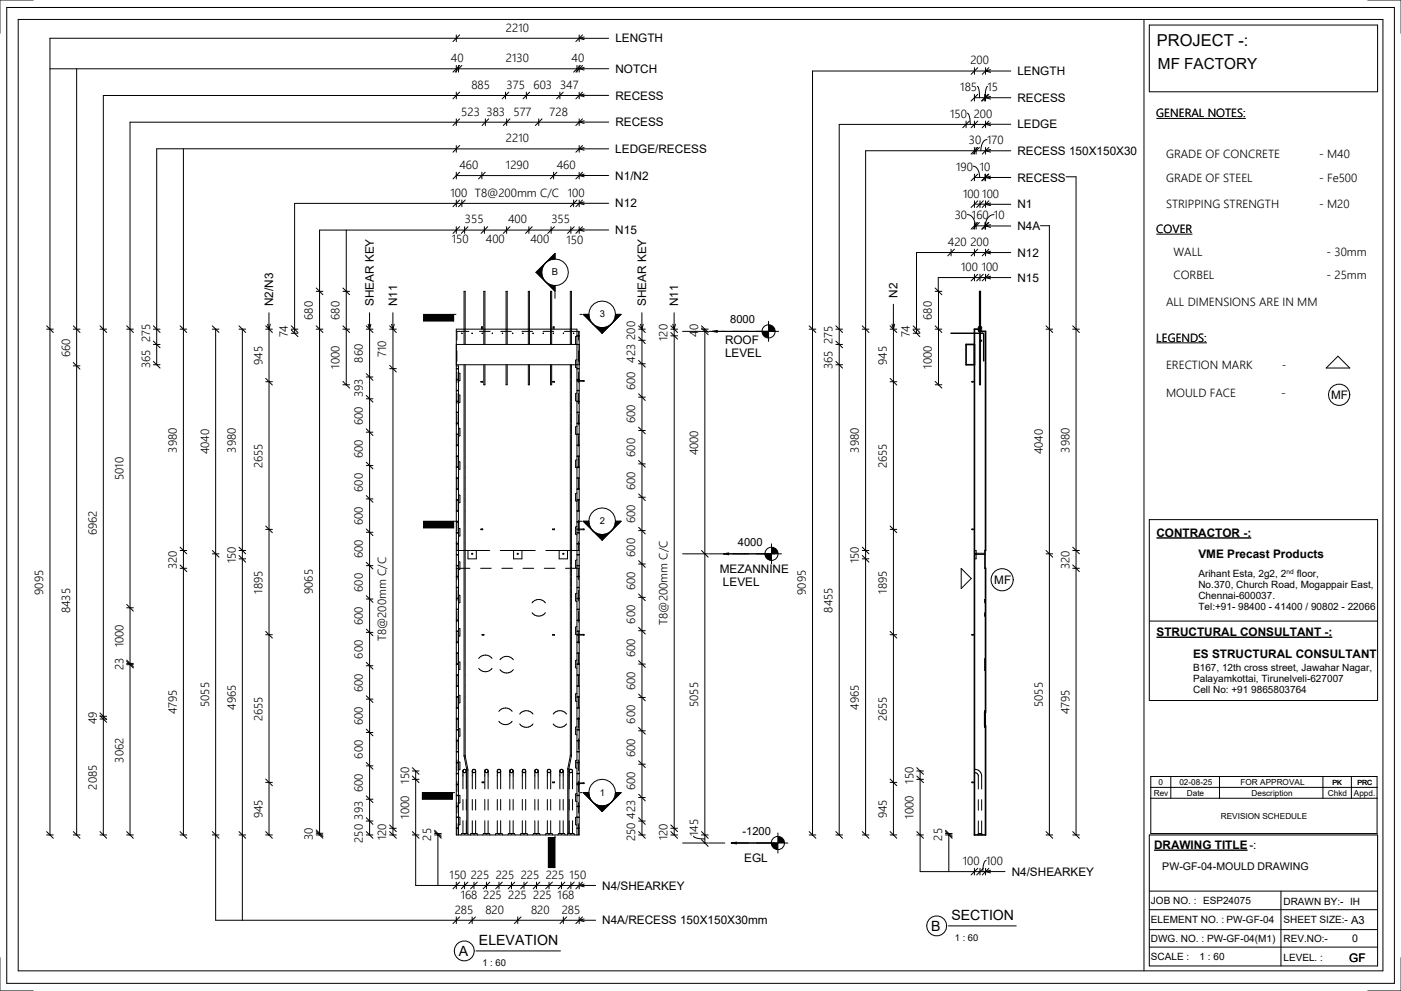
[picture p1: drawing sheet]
<svg xmlns="http://www.w3.org/2000/svg" width="420mm" height="297mm" viewBox="0 0 420 297" stroke-linecap="round" stroke-linejoin="round" font-family="sans-serif">
<g fill="#000">
<path d="M163.6 78.8l2.8-2.8v1.6l-2 .6zM127 94.3h9v2h-9zM163.6 78.8l-.7 .8-.5 2h-1.7zM160.7 81.6h1.7l.5 2 .7 .9zM163.6 84.5l.8 .6 2 .5v1.7zM174.9 94.3h1.6l.2 1 1 1.8zM180.5 98.3l2-.6 .9-.6-2.9 2.8zM177.7 97.1l.8 .6 2 .6v1.6zM184.5 94.3h1.7l-2.8 2.8 1-1.8zM213.5 99.3l1.5-.2v.5zM228.4 99.3h2v2a2 2 0 0 1-2-2zM230.4 97.3a2 2 0 0 1 2 2h-2z"/>
<path d="M126.6 237.6h9v2h-9zM174.9 237.6h1.6l.2 1.1 1 1.8zM184.5 237.6h1.7l-2.8 2.9 1-1.8zM164.4 251.1h2v9h-2zM180.5 241.6l2-.5 .9-.6-2.9 2.8zM177.7 240.5l.8 .6 2 .5v1.7z"/>
</g>
<g fill="none" stroke="#000" stroke-width=".3">
<path d="M136.8 10.5v2M136.8 19.6v2M137.5 19.6v2M137.8 10.5l-2 2M137.8 19.6l-2 2M138.5 19.6l-2 2M173 19.6v2M173.7 10.5v2M173.7 19.6v2M174 19.6l-2 2M174.7 10.5l-2 2M174.7 19.6l-2 2"/>
<path d="M175.2 11.1l-1.5 .4 1.5 .4M182.5 11.5h-167.5v238.8M23 20.6v78.1M136.8 28.6h-105.8v70.1M136.8 36.6h-97.8v62.1M175.2 20.2l-1.5 .4 1.5 .4M182.5 20.6h-167.5M289.7 37.3h-38.1v61.4M292.2 21.3h-48.6v77.4M55 44.6v205.7M136.8 51.6v2M136.8 60v2"/>
<path d="M136.8 44.6h-89.8v54.1M137.8 51.6l-2 2M137.8 60l-2 2M138.5 60v2M139.5 60l-2 2M144.5 51.6v2M145.5 51.6l-2 2M166 51.6v2M167 51.6l-2 2M172 60v2M173 60l-2 2M173.7 51.6v2"/>
<path d="M173.7 60v2M174.7 51.6l-2 2M174.7 60l-2 2M175.1 52.2l-1.5 .4 1.5 .4M182.5 52.6h-45.7M292.2 45.2h-32.7v53.5M319.6 53h3v45.7M103.8 69v18.3M136.8 68v2M137.8 68l-2 2M139.3 68v2M140.3 68l-2 2"/>
<path d="M145.2 68v2M146.2 68l-2 2M151.9 68v2M152.9 68l-2 2M158.6 68v2M159.6 68l-2 2M165.2 68v2M166.2 68l-2 2M166.4 77.6a4 4 0 0 1 4 4 4 4 0 0 1-4 4M166.4 77.6a4 4 0 0 0-4 4 4 4 0 0 0 4 4M166.4 77.6a4 4 0 0 0-4 4M166.4 77.6v-1.6l-5.7 5.6"/>
<path d="M171.2 68v2M172.2 68l-2 2M173.7 68v2M174.7 68l-2 2M175.1 60.5l-1.5 .4 1.5 .5M175.1 68.5l-1.5 .5 1.5 .4M182.5 60.9l-94.2 .1v38.9M182.5 69h-86.7v18.3M285.2 75.7h-10.4v23M312 67.7h2.6v31M14 98.7h2M14 97.7l2 2"/>
<path d="M54 98.7h2M54 97.7l2 2M79.7 98.7h2M79.7 97.7l2 2M80.2 97.2l.4 1.5 .4-1.5M80.6 93.8l.1 156.5M87.3 98.7h2M87.3 98.9l2 2M87.3 99.9h2M87.3 97.7l2 2M109.8 98.7h2M109.8 97.7l2 2"/>
<path d="M110.4 97.2l.4 1.5 .4-1.5M110.8 93.8v156.5M116.8 98.7h2M116.8 97.7l2 2M117.4 97.2l.4 1.5 .4-1.5M117.8 93.8v156.5M136 94.3v2h-9v-2h9.7M136.8 99.3h3.8M137 99.3v2.7M138.6 99.9h.1M141.6 99.9h.1M143.8 99.3h3.2"/>
<path d="M144.4 98.7v-.7h.2v.7M144.4 98.1h.2M144.6 99.9h.1M147.7 99.9h.1M150.1 99.3h3.2M150.7 99.9h.1M153.8 99.9h.1M156.5 99.3h3.2M156.8 99.9h.1M159.9 99.9h.1M160.7 81.6l5.7 5.7v-1.7M160.7 81.6h1.7"/>
<path d="M162.4 81.6a4 4 0 0 0 4 4M162.9 99.9h.1M162.9 99.3h3.1M166 99.9h.1M165.9 98.1h.2M165.9 98.7v-.7h.2v.7M166.4 87.6v1.9M169 99.9h.1M169.2 99.3h4.5v151h-36.9v-151.6h36.2v151.6M172.1 99.9h.1M173.5 99.3v2.7M173.9 94.3h.6"/>
<path d="M176.5 94.3a4 4 0 0 1 4-4 4 4 0 0 1 4 4M176.5 94.3a4 4 0 0 0 4 4 4 4 0 0 0 4-4M176.5 94.3a4 4 0 0 0 4 4M176.5 94.3h-1.6l5.6 5.6M180.5 98.3v1.6M184.5 94.3a4 4 0 0 1-4 4M184.5 94.3h1.7l-5.7 5.6M191.5 98.7h2M191.5 97.7l2 2M192.1 97.2l.4 1.5 .4-1.5M192.5 93.8v156.5M201.2 98.7h2"/>
<path d="M201.2 99.7l2 2M201.2 97.7l2 2M201.7 97.2l.4 1.5 .4-1.5M202.1 93.8l.1 156.5M204.7 99.3h5.5M212.6 99.3h20.8M213.5 99.3l1.5-.2v.5zM230.4 96.3v6M285.2 99.8l9.7 .2 .1 8.2-.2-8.1zM292.2 83.2h-10.9v4.1M293.7 98.4v.4M293.7 100v15.4h.3v-15.4"/>
<path d="M293.7 98l-.4 .1v.6M293.7 99.8v-12.5h.3v12.5M294 98.4v.4M294 98l.3 .1v1.2M79.7 113.4l2 2M79.7 114.4h2M109.8 118.6l2 2M109.8 119.6h2M109.8 112l2 2M109.8 113h2M116.8 110.5h2M116.8 109.5l2 2"/>
<path d="M136.8 109.7h.7v140.6M136.8 109.4h36.9M136.8 103.3h36.9M137 105.2v3.1M137 111.5v3.2M137 117.9v3.2M137.5 110.5h-.7l.7 .1M137.5 113.7l-.7 .1 .7 .1M137.5 117l-.7 .1 .7 .1M137.5 111.8l.4 .1v2.2l-.4 .2M137.5 118.3l.4 .2v2.1l-.4 .2M139.1 103.3v-16h.4v16"/>
<path d="M139.1 109.4v1.1M139.1 110.6v3.1M139.1 113.9v3.1M139.1 117.2v3.1M139.5 109.4v1.1M139.5 110.6v3.1M139.5 113.9v3.1M139.5 117.2v3.1M144.2 114.4h.5v.1h-.5zM144.3 114.4v.1M144.7 114.4v.1M145.1 109.4v6h.3v-6"/>
<path d="M145.1 103.3v-16h.3v16M151.7 109.4v6h.4v-6M151.7 103.3v-16h.4v16M158.4 109.4v6h.3v-6M158.4 103.3v-16h.3v16M165.1 109.4v6h.3v-6M165.4 102.2v-14.9h-.3v16M165.4 102.3v1M165.7 114.4h.5v.1h-.5zM165.8 114.4v.1M166.2 114.4v.1M171 100.6v-13.3h.3v13.3"/>
<path d="M171 100.7v2.6M171 109.4v1.1M171 110.6v3.1M171 113.9v3.1M171 117.2v3.1M171.3 100.7v2.6M171.3 109.4v1.1M171.3 110.6v3.1M171.3 113.9v3.1M171.3 117.2v3.1M173 100.6l.7 .1-1.1 .2v2.2l.4 .2M173 110.5h.7l-.7 .1"/>
<path d="M173 113.7l.7 .1-.7 .1M173 117l.7 .1-.7 .1M173 117.8l-.4 .2v2.1l1.1 .3h-.7M173 107.8l-.4 .2v2.1l.4 .2M173 114.1h2.1v.2h-2.1M173.5 105.2v3.1M173.5 111.5v3.2M173.5 117.9v3.2M175 114.1v.2M191.5 102h2M191.5 118.1l2 2M191.5 119.1h2"/>
<path d="M191.5 108.1l2 2M191.5 109.1h2M191.5 101l2 2M201.2 100.7h2M291.5 114.4v.1M292.2 114.4h-.8v.1h.8M294 102h.3v.3h-.3M401.2 106.8l3.5 3.5h-7.1zM109.8 138.6l2 2M109.8 139.6h2M109.8 128.6l2 2M109.8 129.6h2"/>
<path d="M137 124.2v3.2M137 130.6v3.2M137 137v3.1M137.5 120.3l-.7 .1h.7M137.5 123.6h-.7l.7 .1M137.5 126.9h-.7l.7 .1M137.5 130.1l-.7 .1 .7 .1M137.5 133.4l-.7 .1 .7 .1M137.5 136.7l-.7 .1h.7M137.5 140h-.7l.7 .1M137.5 128.3l.4 .2v2.1l-.4 .2M137.5 138.3l.4 .2v2.2l-.4 .1"/>
<path d="M139.1 120.4v3.2M139.1 123.7v3.2M139.1 127v3.1M139.1 130.3v3.1M139.1 133.6v3.1M139.1 136.8v3.2M139.5 120.4v3.2M139.5 123.7v3.2M139.5 127v3.1M139.5 130.3v3.1M139.5 133.6v3.1M139.5 136.8v3.2"/>
<path d="M171 120.4v3.2M171 123.7v3.2M171 127v3.1M171 130.3v3.1M171 133.6v3.1M171 136.8v3.2M171.3 120.4v3.2M171.3 123.7v3.2M171.3 127v3.1M171.3 130.3v3.1M171.3 133.6v3.1M171.3 136.8v3.2"/>
<path d="M173 123.6h.7l-.7 .1M173 126.9h.7l-.7 .1M173 127.8l-.4 .2v2.1l1.1 .1-.7-.1M173 133.4l.7 .1-.7 .1M173 136.7l.7 .1h-.7M173 140h.7l-.7 .1M173 137.8l-.4 .2v2.2l.4 .1M173.5 124.2v3.2M173.5 130.6v3.2M173.5 137v3.1M191.5 138.1l2 2M191.5 139.1h2"/>
<path d="M191.5 128.1l2 2M191.5 129.1h2M79.7 157.7l2 2M79.7 158.7h2M109.8 158.6l2 2M109.8 159.6h2M109.8 148.6l2 2M109.8 149.6h2M137 143.3v3.2M137 149.7v3.2M137 156v3.2M137.5 143.3h-.7l.7 .1"/>
<path d="M137.5 146.5l-.7 .1 .7 .1M137.5 149.8l-.7 .1 .7 .1M137.5 153.1l-.7 .1h.7M137.5 156.4l-.7 .1h.7M137.5 159.7h-.7l.7 .1M137.5 148.3l.4 .2v2.2l-.4 .1M137.5 158.3l.4 .2v2.2l-.4 .1M139.1 140.1v3.2M139.1 143.4v3.1M139.1 146.7v3.1M139.1 150v3.1M139.1 153.2v3.2"/>
<path d="M139.1 156.5v3.2M139.1 159.8v3.1M139.5 140.1v3.2M139.5 143.4v3.1M139.5 146.7v3.1M139.5 150v3.1M139.5 153.2v3.2M139.5 156.5v3.2M139.5 159.8v3.1M144.2 158.6h.5v.2h-.5zM144.3 158.6v.2M144.7 158.6v.2"/>
<path d="M165.7 158.6h.5v.2h-.5zM165.8 158.6v.2M166.2 158.6v.2M171 140.1v3.2M171 143.4v3.1M171 146.7v3.1M171 150v3.1M171 153.2v3.2M171 156.5v3.2M171 159.8v3.1M171.3 140.1v3.2M171.3 143.4v3.1"/>
<path d="M171.3 146.7v3.1M171.3 150v3.1M171.3 153.2v3.2M171.3 156.5v3.2M171.3 159.8v3.1M173 143.3h.7l-.7 .1M173 146.5l.7 .1-.7 .1M173 149.8l.7 .1-.7 .1M173 153.1l.7 .1h-.7M173 156.4l.7 .1h-.7M173 159.7h.7l-.7 .1M173 147.8l-.4 .2v2.2l.4 .1"/>
<path d="M173 157.8l-.4 .2v2.2l.4 .1M173 158.6h2.1v.2h-2.1M173.5 143.3v3.2M173.5 149.7v3.2M173.5 156v3.2M175 158.6v.2M191.5 158.1l2 2M191.5 159.1h2M191.5 148.1l2 2M191.5 149.1h2M291.5 158.6v.2M292.2 158.6h-.8v.2h.8"/>
<path d="M54 170.4h2M54 165h2M54 169.4l2 2M54 164l2 2M109.8 178.6l2 2M109.8 179.6h2M109.8 168.6l2 2M109.8 169.6h2M136.8 170.4h4.1M136.8 165h10M137 162.4v2.6M137 170.4v3.4"/>
<path d="M137 176.9v3.2M137.5 162.9l-.7 .1 .7 .1M137.5 166.2l-.7 .1 .7 .1M137.5 169.5l-.7 .1h.7M137.5 172.8l-.7 .1h.7M137.5 176.1h-.7l.7 .1M137.5 179.4h-.7l.7 .1M137.5 168.3l.4 .2v2.2l-.4 .1M137.5 178.3l.4 .2v2.2l-.4 .1M139.1 163.1v3.1M139.1 166.4v3.1M139.1 169.6v3.2"/>
<path d="M139.1 172.9v3.2M139.1 176.2v3.2M139.1 179.5v3.1M139.5 163.1v3.1M139.5 166.4v3.1M139.5 169.6v3.2M139.5 172.9v3.2M139.5 176.2v3.2M139.5 179.5v3.1M140.3 165v2.5h2.5v-2.5M144.1 170.4h3.2M150 165h10.5"/>
<path d="M150.5 170.4h3.1M154 165v2.5h2.5v-2.5M156.8 170.4h3.2M163.2 170.4h3.2M163.7 165h10M167.7 165v2.5h2.5v-2.5M169.6 170.4h4.1M171 163.1v3.1M171 166.4v3.1M171 169.6v3.2M171 172.9v3.2M171 176.2v3.2"/>
<path d="M171 179.5v3.1M171.3 163.1v3.1M171.3 166.4v3.1M171.3 169.6v3.2M171.3 172.9v3.2M171.3 176.2v3.2M171.3 179.5v3.1M173 162.9l.7 .1-.7 .1M173 166.2l.7 .1-.7 .1M173 169.5l.7 .1h-.7M173 172.8l.7 .1h-.7M173 176.1h.7l-.7 .1"/>
<path d="M173 179.4h.7l-.7 .1M173 167.8l-.4 .2v2.2l.4 .1M173 177.8l-.4 .2v2.2l.4 .1M173.5 162.4v2.6M173.5 170.4v3.4M173.5 176.9v3.2M191.5 178.1l2 2M191.5 179.1h2M191.5 168.1l2 2M191.5 169.1h2M204.7 166h5.5M212.6 166h4.7"/>
<path d="M219.7 166h4.8M226.8 166h5.5M288.2 170.4l3 3-3 3zM292.2 165h.5v2.5h-.5M292.7 166.2h2.6M292.7 165.9h2.6M295.5 179.7h-.2v1M79.7 189.3l2 2M79.7 190.3h2M109.8 198.6l2 2M109.8 199.6h2M109.8 188.6l2 2"/>
<path d="M109.8 189.6h2M137 183.3v3.2M137 189.7v3.1M137 196v3.2M137.5 182.6l-.7 .1 .7 .1M137.5 185.9l-.7 .1h.7M137.5 189.2l-.7 .1h.7M137.5 192.5h-.7l.7 .1M137.5 195.8h-.7l.7 .1M137.5 199l-.7 .1 .7 .1M137.5 188.3l.4 .2v2.2l-.4 .1M137.5 198.3l.4 .2v2.2l-.4 .1"/>
<path d="M139.1 182.8v3.1M139.1 186v3.2M139.1 189.3v3.2M139.1 192.6v3.2M139.1 195.9v3.1M139.1 199.2v3.1M139.5 182.8v3.1M139.5 186v3.2M139.5 189.3v3.2M139.5 192.6v3.2M139.5 195.9v3.1M139.5 199.2v3.1"/>
<path d="M143.5 197.4a2.45 2.45 0 0 1 4 0M144.6 190.2h.4v.2h-.4zM149.9 197.8a2.45 2.45 0 0 1 4 0M159.5 180.7a2.45 2.45 0 0 1 4 0M159.5 183.7a2.45 2.45 0 0 0 4 0M165.7 190.2h.5v.2h-.5zM165.8 190.2v.2M166.2 190.2v.2M171 182.8v3.1M171 186v3.2M171 189.3v3.2M171 192.6v3.2"/>
<path d="M171 195.9v3.1M171 199.2v3.1M171.3 182.8v3.1M171.3 186v3.2M171.3 189.3v3.2M171.3 192.6v3.2M171.3 195.9v3.1M171.3 199.2v3.1M173 182.6l.7 .1-.7 .1M173 185.9l.7 .1h-.7M173 189.2l.7 .1h-.7M173 192.5h.7l-.7 .1"/>
<path d="M173 195.8h.7l-.7 .1M173 199l.7 .1-.7 .1M173 187.8l-.4 .2v2.2l.4 .1M173 197.8l-.4 .2v2.2l.4 .1M173 190.2h2.1v.2h-2.1M173.5 183.3v3.2M173.5 189.7v3.1M173.5 196v3.2M175 190.2v.2M191.5 198.1l2 2M191.5 199.1h2M191.5 188.1l2 2"/>
<path d="M191.5 189.1h2M291.5 190.2v.2M292.2 190.2h-.8v.2h.8M295.3 183.7v1h.2M295.3 197.5v3.6M109.8 218.6l2 2M109.8 219.6h2M109.8 208.6l2 2M109.8 209.6h2M137 202.4v3.2M137 208.8v3.1M137 215.1v3.2"/>
<path d="M137.5 202.3l-.7 .1h.7M137.5 205.6l-.7 .1h.7M137.5 208.9h-.7l.7 .1M137.5 212.2h-.7l.7 .1M137.5 215.4l-.7 .1 .7 .1M137.5 218.7l-.7 .1 .7 .1M137.5 208.3l.4 .2v2.2l-.4 .1M137.5 218.3l.4 .2v2.2l-.4 .1M139.1 202.4v3.2M139.1 205.7v3.2M139.1 209v3.2M139.1 212.3v3.1"/>
<path d="M139.1 215.6v3.1M139.1 218.9v3.1M139.5 202.4v3.2M139.5 205.7v3.2M139.5 209v3.2M139.5 212.3v3.1M139.5 215.6v3.1M139.5 218.9v3.1M143.5 200.4a2.45 2.45 0 0 0 4 0M149.6 216.2a2.45 2.45 0 0 0 4 0M149.6 213.3a2.45 2.45 0 0 1 4 0M149.9 200.7a2.45 2.45 0 0 0 4 0"/>
<path d="M155.8 214.1a2.45 2.45 0 0 1 4 0M155.8 217a2.45 2.45 0 0 0 4 0M165.9 214.1a2.45 2.45 0 0 1 4 0M165.9 217a2.45 2.45 0 0 0 4 0M171 202.4v3.2M171 205.7v3.2M171 209v3.2M171 212.3v3.1M171 215.6v3.1M171 218.9v3.1M171.3 202.4v3.2M171.3 205.7v3.2"/>
<path d="M171.3 209v3.2M171.3 212.3v3.1M171.3 215.6v3.1M171.3 218.9v3.1M173 202.3l.7 .1h-.7M173 205.6l.7 .1h-.7M173 208.9h.7l-.7 .1M173 212.2h.7l-.7 .1M173 215.4l.7 .1-.7 .1M173 218.7l.7 .1-.7 .1M173 207.8l-.4 .2v2.2l.4 .1M173 217.8l-.4 .2v2.2l.4 .1"/>
<path d="M173.5 202.4v3.2M173.5 208.8v3.1M173.5 215.1v3.2M191.5 218.1l2 2M191.5 219.1h2M191.5 208.1l2 2M191.5 209.1h2M295.3 217.2v.9h.2M295.5 213.5v4.1M295.5 213.1h-.2v.8M79.7 233.6l2 2M79.7 234.6h2"/>
<path d="M109.8 238.6l2 2M109.8 239.6h2M109.8 228.6l2 2M109.8 229.6h2M123.6 230.1l2 2M123.6 231.1h2M123.6 232.6l2 2M123.6 233.6h2M124.6 231.1v34.4h54M135.6 237.6v2h-9v-2h9.7M137 221.5v3.2M137 227.8v3.2"/>
<path d="M137 234.2v3.2M137.5 222l-.7 .1h.7M137.5 225.3h-.7l.7 .1M137.5 228.6h-.7l.7 .1M137.5 231.8l-.7 .1 .7 .1M137.5 235.1l-.7 .1 .7 .1M137.5 238.5h-.7h1.1v2.2l-.4 .2M137.5 228.3l.4 .2v2.2l-.4 .1M138.8 231.1l.5 .5M138.8 231.1v5.4M138.8 239.7v3.2M138.9 230.9a.5 .5 0 0 0 .4 .7"/>
<path d="M138.9 230.9h.1M139.1 225.4l.4 3.2M139.1 222.1v3.2M139.3 230.6l-.4 .3M139.3 230.6l-.5 .5M139.3 230.6l.5 .5M139.3 230.6a.5 .5 0 0 1 .5 .5 .5 .5 0 0 1-.5 .5M139.5 225.4l.4 3.2M139.5 222.1v3.2M139.5 228.7l.5 3.1M139.8 231.1l-.5 .5M139.8 231.1v5.4"/>
<path d="M139.8 239.7v3.2M139.9 228.7l.4 3.1M140 232v3.1M140 235.3v3.1M140 238.5v3.2M140.3 232v3.1M140.3 235.3v3.1M140.3 238.5v3.2M141.6 231.1l.5 .5M141.6 231.1v5.4M141.6 239.7v3.2M141.7 230.9l.2 .7"/>
<path d="M141.7 230.9h.1M141.9 230.7l-.2 .2M141.9 231.6h.2M142.1 230.6l-.2 .1M142.1 230.6l-.5 .5M142.1 230.6l.5 .5M142.1 230.6a.5 .5 0 0 1 .5 .5 .5 .5 0 0 1-.5 .5M142.6 231.1l-.5 .5M142.6 231.1v5.4M142.6 239.7v3.2M144.6 234.5h.4v.1h-.4zM145.4 231.1l.5 .5"/>
<path d="M145.4 231.1v5.4M145.4 239.7v3.2M145.4 230.9a.5 .5 0 0 0 .5 .7M145.4 230.9h.1M145.6 230.7l-.2 .2M145.9 230.6l-.3 .1M145.9 230.6l-.5 .5M145.9 230.6l.5 .5M145.9 230.6a.5 .5 0 0 1 .5 .5 .5 .5 0 0 1-.5 .5M146.4 231.1l-.5 .5M146.4 231.1v5.4M146.4 239.7v3.2"/>
<path d="M149.1 231.1l.5 .5M149.1 231.1v5.4M149.1 239.7v3.2M149.2 230.9a.5 .5 0 0 0 .4 .7M149.2 230.9h.1M149.6 230.6l-.4 .3M149.6 230.6l-.5 .5M149.6 230.6l.5 .5M149.6 230.6a.5 .5 0 0 1 .5 .5 .5 .5 0 0 1-.5 .5M150.1 231.1l-.5 .5M150.1 231.1v5.4M150.1 239.7v3.2"/>
<path d="M152.9 231.1l.5 .5M152.9 231.1v5.4M152.9 239.7v3.2M152.9 230.9a.5 .5 0 0 0 .5 .7M152.9 230.9h.1M153.4 230.6l-.5 .3M153.4 230.6l-.5 .5M153.4 230.6l.5 .5M153.4 230.6a.5 .5 0 0 1 .5 .5 .5 .5 0 0 1-.5 .5M153.9 231.1l-.5 .5M153.9 231.1v5.4M153.9 239.7v3.2"/>
<path d="M156.6 231.1l.5 .5M156.6 231.1v5.4M156.6 239.7v3.2M156.7 230.9a.5 .5 0 0 0 .4 .7M156.7 230.9h.1M157.1 230.6l-.4 .3M157.1 230.6l.5 .5M157.1 230.6l-.5 .5M157.1 230.6a.5 .5 0 0 1 .5 .5 .5 .5 0 0 1-.5 .5M157.6 231.1l-.5 .5M157.6 231.1v5.4M157.6 239.7v3.2"/>
<path d="M160.4 231.1l.5 .5M160.4 231.1v5.4M160.4 239.7v3.2M160.4 230.9a.5 .5 0 0 0 .5 .7M160.4 230.9h.1M160.9 230.6l-.5 .3M160.9 230.6l.5 .5M160.9 230.6l-.5 .5M160.9 230.6a.5 .5 0 0 1 .5 .5 .5 .5 0 0 1-.5 .5M161.4 231.1l-.5 .5M161.4 231.1v5.4M161.4 239.7v3.2"/>
<path d="M164.1 231.1l.5 .5M164.1 231.1v5.4M164.1 239.7v3.2M164.2 230.9a.5 .5 0 0 0 .4 .7M164.2 230.9h.1M164.6 230.6l-.4 .3M164.6 230.6l.5 .5M164.6 230.6l-.5 .5M164.6 230.6a.5 .5 0 0 1 .5 .5 .5 .5 0 0 1-.5 .5M165.1 231.1l-.5 .5M165.1 231.1v5.4M165.1 239.7v3.2"/>
<path d="M165.7 234.5h.5v.1h-.5zM165.8 234.5v.1M166.2 234.5v.1M167.9 231.1l.5 .5M167.9 231.1v5.4M167.9 239.7v3.2M167.9 230.9a.5 .5 0 0 0 .5 .7M167.9 230.9h.1M168.4 230.6l-.5 .3M168.4 230.6l.5 .5M168.4 230.6l-.5 .5M168.4 230.6l.2 .1"/>
<path d="M168.6 231.6h-.2M168.6 230.7a.5 .5 0 0 1 0 .9M168.9 231.1l-.5 .5M168.9 231.1v5.4M168.9 239.7v3.2M170.2 232v3.1M170.2 235.3v3.1M170.2 238.5v3.2M170.6 232v3.1M170.6 235.3v3.1M170.6 238.5v3.2M170.6 228.7l-.4 3.1"/>
<path d="M170.7 231.1l.5 .5M170.7 231.1v5.4M170.7 239.7v3.2M170.7 230.9a.5 .5 0 0 0 .5 .7M170.7 230.9h.1M170.9 228.7l-.3 3.1M171 225.4l-.4 3.2M171 222.1v3.2M171.2 230.6l-.5 .3M171.2 230.6l.5 .5M171.2 230.6l-.5 .5M171.2 230.6a.5 .5 0 0 1 .5 .5 .5 .5 0 0 1-.5 .5"/>
<path d="M171.3 225.4l-.4 3.2M171.3 222.1v3.2M171.7 231.1l-.5 .5M171.7 231.1v5.4M171.7 239.7v3.2M173 222l.7 .1h-.7M173 225.3h.7l-.7 .1M173 228.6h.7l-.7 .1M173 231.8l.7 .1-.7 .1M173 235.1l.7 .1-.7 .1M173 238.4l.7 .1h-.7M173 227.8l-.4 .2v2.2l.4 .1"/>
<path d="M173 237.9l-.4 .1v2.2l.4 .2M173 234.7h2.1v.2h-2.1M173.5 221.5v3.2M173.5 227.8v3.2M173.5 234.2v3.2M173.9 237.6h.6M175 234.7v.2M176.5 237.6a4 4 0 0 1 4-4 4 4 0 0 1 4 4M176.5 237.6a4 4 0 0 0 4 4 4 4 0 0 0 4-4M176.5 237.6a4 4 0 0 0 4 4M176.5 237.6h-1.6l5.6 5.7M184.5 237.6a4 4 0 0 1-4 4"/>
<path d="M184.5 237.6h1.7l-5.7 5.7M191.5 238.1l2 2M191.5 239.1h2M191.5 228.1l2 2M191.5 229.1h2M291.5 234.5v.1M292.2 234.5h-.8v.1h.8M292.2 231.6h.1a1 1 0 0 1 1 1v3.9M292.2 230.6h.1a2 2 0 0 1 2 2v3.9M293.3 239.7v3.2M294.3 239.7v3.2M14 250.3h2"/>
<path d="M14 249.3l2 2M54 250.3h2M54 249.3l2 2M64.7 250.3v25.6h72.1M72.7 250.3v25.6M79.7 250.3h2M79.7 249.3l2 2M109.8 250.3h2M109.8 249.3l2 2M109.8 245.1l2 2M109.8 246.1h2M116.8 250.3h2"/>
<path d="M116.8 249.3l2 2M116.8 247.3l2 2M116.8 248.3h2M123.6 250.3h2M123.6 249.3l2 2M130.3 249.9h2M130.3 250.3h2M130.3 248.9l2 2M130.3 249.3l2 2M131.3 249.9v15.6M137 240.6v3.1M137 246.9v3.4"/>
<path d="M137.5 241.7l-.7 .1h.7M137.5 245h-.7l.7 .1M137.5 248.2l-.7 .1 .7 .1M137.5 244.9l.4 .2v2.1l-.4 .2M138.8 246v3.9M139.1 249.9h-.7l-.2 .4M139.1 249.9h.1M139.2 249.9l.1 .1M139.3 250h.1M139.3 250l.9-.1 .2 .4M139.8 246v3.9M140 248.4v1.4h.3v-1.4"/>
<path d="M140 241.8v3.2M140 245.1v3.1M140.3 241.8v3.2M140.3 245.1v3.1M141.6 246v3.9M142.2 250l-1-.1-.2 .4M142.2 250h.1M142.3 249.9l-.1 .1M142.3 249.9h.7l.2 .4M142.3 249.9h.1M142.6 246v3.9M145.4 246v3.9"/>
<path d="M145.8 250l-.9-.1-.1 .4M145.8 250h.1M146 250l.8-.1 .1 .4M146 250h-.1M146.4 246v3.9M149.1 246v3.9M149.5 250l-.8-.1-.2 .4M149.5 250h.1M149.6 250h.1M149.7 250l.8-.1 .2 .4M149.7 250h.1M150.1 246v3.9"/>
<path d="M152.9 246v3.9M153.3 250l-.9-.1-.1 .4M153.3 250h.1M153.5 250l.8-.1 .1 .4M153.5 250h-.1M153.9 246v3.9M156.6 246v3.9M157 250l-.8-.1-.2 .4M157 250h.1M157.1 250h.1M157.2 250l.8-.1 .2 .4M157.2 250h.1"/>
<path d="M157.6 246v3.9M160.4 246v3.9M160.8 250l-.9-.1-.1 .4M160.8 250h.1M161 250l.8-.1 .2 .4M161 250h-.1M161.4 246v3.9M164.1 246v3.9M164.5 250l-.8-.1-.2 .4M164.5 250h.1M164.6 250h.1M164.7 250l.8-.1 .2 .4"/>
<path d="M164.7 250h.1M165.1 246v3.9M166.4 250.5v9.6h-2v-9h2M167.9 246v3.9M168.3 250l-.8-.1-.2 .4M168.3 250h.1M168.5 250l.8-.1 .2 .4M168.5 250h-.1M168.9 246v3.9M170.2 248.4v1.4h.4v-1.4M170.2 241.8v3.2M170.2 245.1v3.1"/>
<path d="M170.6 241.8v3.2M170.6 245.1v3.1M170.7 246v3.9M171 249.9h-.7l-.2 .4M171 249.9h.1M171 249.9l.1 .1M171.1 250h.1M171.3 249.9l-.1 .1M171.4 249.9h.7l.2 .4M171.4 249.9h-.1M171.7 246v3.9M173 241.7l.7 .1h-.7"/>
<path d="M173 245h.7l-.7 .1M173 248.2l.7 .1-.7 .1M173 244.9l-.4 .2v2.1l.4 .2M173.5 240.6v3.1M173.5 246.9v3.4M180.5 241.6v1.7M191.5 250.3h2M191.5 246.1h2M191.5 249.3l2 2M191.5 245.1l2 2M201.2 250.3h2M201.2 248.3h2"/>
<path d="M201.2 249.3l2 2M201.2 247.3l2 2M204.7 252.7h5.5M212.6 252.7h4.7M219.7 252.7h4.8M226.8 252.7h5.5M275.9 250.3v11h16.3M284.5 250.3v11M293.2 250.3l.2-.4h.9l.2 .4M293.3 246.1v3.9M294.3 246.1v3.9M136.8 264.5v2"/>
<path d="M137.8 264.5l-2 2M139.3 264.5v2M140.3 264.5l-2 2M142.1 264.5v2M143.1 264.5l-2 2M145.9 264.5v2M146.9 264.5l-2 2M149.6 264.5v2M150.6 264.5l-2 2M153.4 264.5v2M154.4 264.5l-2 2M157.1 264.5v2"/>
<path d="M158.1 264.5l-2 2M160.9 264.5v2M161.9 264.5l-2 2M164.6 264.5v2M165.6 264.5l-2 2M168.4 264.5v2M169.4 264.5l-2 2M171.2 264.5v2M172.2 264.5l-2 2M173.7 264.5v2M174.7 264.5l-2 2M175.1 265.1l-1.5 .4 1.5 .4"/>
<circle cx="230.4" cy="99.3" r="2"/>
<circle cx="401.5" cy="118.4" r="3.2"/>
<circle cx="141.6" cy="166" r=".17"/>
<circle cx="155.2" cy="166" r=".17"/>
<circle cx="168.9" cy="166" r=".17"/>
<circle cx="300.5" cy="173.8" r="3.3"/>
</g>
<path d="M293.7 99.3l-.4-.6h-1.1v1.1M294 99.3h1.5v65.7h-.2l.2 48.5h-.2v4.1h.2v32.7h-3.3v-150.3M292.2 103.3h-2.5v6.1h2.5" fill="none" stroke="#000" stroke-width=".5"/>
<path d="M218.9 93.8h7.4v3.9h-7.4z" fill="#fff"/>
<g fill="none" stroke="#000" stroke-width=".3">
<path d="M217 166l1.5-.2v.5zM217 166h17.3M231.3 163v6"/>
<circle cx="231.3" cy="166" r="2"/>
</g>
<path d="M217 166l1.5-.2v.5zM229.3 166h2v2a2 2 0 0 1-2-2zM231.3 164a2 2 0 0 1 2 2h-2z" fill="#000"/>
<path d="M221.2 160.7h7.5v3.8h-7.5z" fill="#fff"/>
<g fill="none" stroke="#000" stroke-width=".3">
<path d="M219.2 252.7h17M219.3 252.7l1.5-.2v.5zM233.2 249.7v6"/>
<circle cx="233.2" cy="252.7" r="2"/>
</g>
<path d="M219.3 252.7l1.5-.2v.5zM231.2 252.7h2v2a2 2 0 0 1-2-2zM233.2 250.7a2 2 0 0 1 2 2h-2z" fill="#000"/>
<path d="M222.6 247.3h8.6v3.9h-8.6z" fill="#fff"/>
<g fill="none" stroke="#000" stroke-width=".3">
<path d="M2 2.2h416.1v292.6h-416.1zM5.5 5.8h409.2v285.3h-409.2zM10 0h-10v10M343 5.8v285.3M344.6 7.5h68.5v20h-68.5zM410.1 0h10v10M136.8 27.6v2M136.8 35.6v2M136.8 36.6h36.9M137.8 35.6l-2 2M137.8 27.6l-2 2M145.5 35.6v2"/>
<path d="M146.5 35.6l-2 2M151.6 27.6v2M151.9 35.6v2M152.6 27.6l-2 2M152.9 35.6l-2 2M157.8 27.6v2M158.8 27.6l-2 2M161.5 35.6v2M162.5 35.6l-2 2M167.9 27.6v2M168.9 27.6l-2 2M173.7 28.6l1.5 .4"/>
<path d="M173.7 36.6l1.5 .4M173.7 36.6h8.8M173.7 27.6v2M173.7 35.6v2M173.7 28.6l-1 1M174.7 35.6l-2 2M174.7 27.6l-1 1M175.2 28.2l-1.5 .4M175.2 36.2l-1.5 .4M182.5 28.6h-45.7M289.7 37.3h5.8M289.7 36.3v2"/>
<path d="M290.1 33.9a4 4 0 0 1 .8 3.4M290.7 36.3l-2 2M292.2 21.3h10.9M292.2 20.3v2M292.2 28.3v2M292.2 36.3v2M292.2 29.3h10.9M293.1 25.9l.4 1 .2 2.4M293.2 20.3l-2 2M293.2 36.3l-2 2M293.2 28.3l-2 2M295.3 28.3v2"/>
<path d="M295.5 20.3v2M295.5 28.3v2M295.5 36.3v2M295.5 37.3l1.5 .4M295.5 37.3h7.6M296.1 25.9l-.5 1-.2 2.4M296.3 28.3l-2 2M296.5 20.3l-2 2M296.5 36.3l-2 2M296.5 28.3l-2 2M297 20.9l-1.5 .4 1.5 .4M297 36.9l-1.5 .4"/>
<path d="M297 28.9l-1.5 .4 1.5 .4M136.8 43.6v2M137.8 43.6l-2 2M173.7 43.6v2M174.7 43.6l-2 2M175.1 44.2l-1.5 .4 1.5 .4M182.5 44.6h-45.7M291.8 49.8a2.98 2.98 0 0 1 2 3.4M292.2 44.2v2M292.2 52.2v2M292.2 53.2h10.9M292.2 45.2h10.9"/>
<path d="M292.7 44.2v2M293.2 52.2l-2 2M293.2 44.2l-2 2M293.7 44.2l-2 2M295.3 52.2v2M295.5 44.2v2M295.5 52.2v2M295.9 41.8a2.99 2.99 0 0 0-1.8 3.4M296.3 52.2l-2 2M296.5 52.2l-2 2M296.5 44.2l-2 2M297 44.8l-1.5 .4 1.5 .4"/>
<path d="M297 52.8l-1.5 .4 1.5 .4M285.2 75.7h17.9M285.2 74.7v2M286.2 74.7l-2 2M290.1 64.3a3 3 0 0 1 2.3 3.4M292.2 60.2v2M292.2 66.7v2M292.2 74.7v2M292.2 61.2h3.3M292.2 67.7h3.3M292.7 66.7v2M293.2 60.2l-2 2"/>
<path d="M293.2 74.7l-2 2M293.2 66.7l-2 2M293.7 66.7l-2 2M293.8 60.2v2M294.8 60.2l-2 2M295.3 66.7v2M295.5 60.2v2M295.5 66.7v2M295.5 74.7v2M295.5 61.3l1.5 .4M295.5 61.3h7.6M295.5 67.8l1.5 .4"/>
<path d="M295.5 67.8h7.6M296.3 66.7l-2 2M296.5 60.2l-2 2M296.5 74.7l-2 2M296.5 66.7l-2 2M297 60.8l-1.5 .5M297 75.3l-1.5 .4 1.5 .4M297 67.4l-1.5 .4M298 64.3a3.1 3.1 0 0 0-2.6 3.4M22 98.7h2M22 97.7l2 2M23 98.7v151.6"/>
<path d="M30 98.7h2M30 97.7l2 2M31 98.7v151.6M38 98.7h2M38 97.7l2 2M39 98.7v151.6M46 98.7h2M46 97.7l2 2M47 98.7v10.7M63.7 98.7h2M63.7 97.7l2 2M64.7 98.7v151.6"/>
<path d="M71.7 98.7h2M71.7 97.7l2 2M72.7 98.7v151.6M94.8 98.7h2M94.8 97.7l2 2M94.8 86.3l2 2M94.8 87.3h2M95.8 87.3v163M102.8 98.7h2M102.8 87.3h2M102.8 97.7l2 2M102.8 86.3l2 2"/>
<path d="M103.8 87.3v28.1M210.3 97.7l2 2M210.3 98.7h2M210.3 98.3l2 2M210.3 99.3h2M211.3 98.7v154M242.6 98.7h2M242.6 97.7l2 2M243.6 98.7v151.6M250.6 98.7h2M250.6 97.7l2 2M251.6 98.7v151.6"/>
<path d="M258.5 98.7h2M258.5 97.7l2 2M259.5 98.7v151.6M266.9 98.7h2M266.9 97.7l2 2M267.5 97.2l.4 1.5 .4-1.5M267.9 91.2v159.1M273.8 98.7h2M273.8 97.7l2 2M273.8 98.9l2 2M273.8 99.9h2M274.8 98.7v1.2"/>
<path d="M280.4 98.7h2M280.4 87.3h2M280.4 86.3l2 2M280.4 97.7l2 2M281.4 87.3v28.1M292.2 82.2v2M292.2 83.2h10.9M293.2 82.2l-2 2M293.8 82.2v2M294.8 82.2l-2 2M295.5 82.2v2M296.5 82.2l-2 2"/>
<path d="M297 82.8l-1.5 .4 1.5 .4M313.6 98.7h2M313.6 97.7l2 2M314.6 98.7v151.6M321.6 98.7h2M321.6 97.7l2 2M322.6 98.7v151.6M22 108.7l2 2M22 109.7h2M46 108.4l2 2M46 109.4h2M46 102.3l2 2"/>
<path d="M46 103.3h2M102.8 114.4l2 2M102.8 115.4h2M250.6 109.4h2M250.6 103.3h2M250.6 102.3l2 2M250.6 108.4l2 2M266.9 113.4l2 2M266.9 114.4h2M280.4 115.4h2M280.4 114.4l2 2M136 156.3v2h-9v-2h9.7"/>
<path d="M173.9 156.3h.6M176.5 156.3a4 4 0 0 1 4-4 4 4 0 0 1 4 4M176.5 156.3a4 4 0 0 0 4 4 4 4 0 0 0 4-4M176.5 156.3a4 4 0 0 0 4 4M176.5 156.3h-1.6l5.6 5.6M184.5 156.3a4 4 0 0 1-4 4M184.5 156.3h1.7l-5.7 5.6M266.9 157.7l2 2M266.9 158.7h2M344.6 155.8h68.5v54.2h-68.5zM63.7 166h2M63.7 165l2 2"/>
<path d="M71.7 164l2 2M71.7 165h2M71.7 166.5l2 2M71.7 167.5h2M180.5 160.3v1.6M210.3 165l2 2M210.3 166h2M258.5 165h2M258.5 167.5h2M258.5 164l2 2M258.5 166.5l2 2M313.6 166h2"/>
<path d="M313.6 165l2 2M321.6 165h2M321.6 164l2 2M321.6 169.4l2 2M321.6 170.4h2M38 198.3l2 2M38 199.3h2M38 197.9l2 2M38 198.9h2M38 181.2l2 2M38 182.2h2M266.9 189.3l2 2"/>
<path d="M266.9 190.3h2M344.6 186.2h68.5M30 214.6l2 2M30 215.6h2M30 213.7l2 2M30 214.7h2M266.9 233.6l2 2M266.9 234.6h2M274.9 230.1l2 2M274.9 231.1h2M274.9 232.6l2 2M274.9 233.6h2"/>
<path d="M275.9 231.1v19.2M22 250.3h2M22 249.3l2 2M30 250.3h2M30 249.3l2 2M38 250.3h2M38 249.3l2 2M63.7 250.3h2M63.7 249.3l2 2M71.7 250.3h2M71.7 249.3l2 2M94.8 250.3h2"/>
<path d="M94.8 249.3l2 2M94.8 248.8l2 2M94.8 249.8h2M208 250.7a4.1 4.1 0 0 0 3.3 .8M210.3 249.3l2 2M210.3 250.3h2M210.3 251.7l2 2M210.3 252.7h2M242.6 250.3h2M242.6 249.3l2 2M250.6 250.3h2M250.6 249.3l2 2"/>
<path d="M258.5 250.3h2M258.5 249.3l2 2M266.9 250.3h2M266.9 249.3l2 2M274.9 250.3h2M274.9 249.3l2 2M283.5 250.3h2M283.5 248.9l2 2M283.5 249.9h2M283.5 249.3l2 2M284.5 249.9v.4M295.7 257.9a3.6 3.6 0 0 0-1 3.4"/>
<path d="M313.6 250.3h2M313.6 249.3l2 2M321.6 250.3h2M321.6 249.3l2 2M344.6 250.3h68.5v39.3h-68.5zM136.8 274.9v2M136.8 275.9h36.9M137.8 274.9l-2 2M141.6 274.9v2M142.6 274.9l-2 2M155.2 274.9v2M156.2 274.9l-2 2"/>
<path d="M168.9 274.9v2M169.9 274.9l-2 2M173.6 275.9l1.5 .4M173.6 275.9h5M173.7 274.9v2M174.7 274.9l-2 2M175.1 275.5l-1.5 .4M292.2 260.3v2M293.2 260.3l-2 2M293.8 260.3v2M294.8 260.3l-2 2M295.5 260.3v2"/>
<path d="M296.5 260.3l-2 2M297 260.9l-1.5 .4 1.5 .4M301.3 261.3h-9.1M344.6 272.7h68.5M344.6 267.2h68.5M344.6 278.7h68.5M384.1 267.2v22.4M0 287.1v10h10M344.6 283.9h68.5M420.1 287.1v10h-10"/>
</g>
<path d="M127 156.3h9v2h-9zM174.9 156.3h1.6l.2 1 1 1.8zM184.5 156.3h1.7l-2.8 2.8 1-1.8zM180.5 160.3l2-.6 .9-.6-2.9 2.8zM177.7 159.1l.8 .6 2 .6v1.6z" fill="#000"/>
<g fill="#fff">
<path d="M346.9 9.5h27.5v5.4h-27.5z"/>
<path d="M405.1 273.8h4.1v3.9h-4.1z"/>
<path d="M346.8 187.4h51.8v4.1h-51.8z"/>
<path d="M357.7 193.9h54.2v4.1h-54.2z"/>
<path d="M346 251.2h27.6v4.2h-27.6z"/>
<path d="M373.6 251.2h1v4.2h-1z"/>
<path d="M374.6 251.2h2.2v4.2h-2.2z"/>
<path d="M346.8 157.6h27.9v4.1h-27.9z"/>
<path d="M359.3 164.1h37.3v4.1h-37.3z"/>
<path d="M359.7 285.1h7.5v3.3h-7.5z"/>
<path d="M405.5 279.4h1.7v3.7h-1.7z"/>
<path d="M367.7 274.1h14.3v3.3h-14.3z"/>
<path d="M347.2 16.6h29.6v5.1h-29.6z"/>
<path d="M348.5 258h44.2v3.6h-44.2z"/>
<path d="M361.9 279.8h20.4v3.3h-20.4z"/>
<path d="M404.8 268.8h2.9v3.3h-2.9z"/>
<path d="M360.7 268.5h14.3v3.3h-14.3z"/>
</g>
<path d="M346.8 161.3h28.4M346.8 191h52.7M346 254.9h28.1" fill="none" stroke="#000" stroke-width=".41"/>
<g fill="none" stroke="#000" stroke-width=".3">
<path d="M346.7 35.5h26.8M346.7 70.2h10.8M346.7 102.8h15.2M345 232.8h67.9v17.1h-67.9zM345 236h67.9M345 239.3h67.9M351.1 232.8v6.5M365.7 232.8v6.5M396.7 232.8v6.5M405.2 232.8v6.5M284.4 277.6h20.3M142.7 285.1h25.4"/>
<circle cx="280.9" cy="277.6" r="3"/>
<circle cx="139.2" cy="285.1" r="3"/>
</g>
<text font-size="4.9" x="346.9" y="13.9">PROJECT -:</text>
<text font-size="4.6" x="347.2" y="20.7">MF FACTORY</text>
<g font-size="4.2">
<text x="285.3" y="275.9">SECTION</text>
<text x="279.2" y="279">B</text>
<text x="137.6" y="286.5">A</text>
<text x="143.6" y="283.4">ELEVATION</text>
</g>
<g font-size="3.5">
<text x="151.7" y="9.5">2210</text>
<text x="184.5" y="12.7">LENGTH</text>
<text x="135.2" y="18.6">40</text>
<text x="151.7" y="18.6">2130</text>
<text x="171.4" y="18.6">40</text>
<text x="184.5" y="21.9">NOTCH</text>
<text x="291" y="19.3">200</text>
<text x="305.1" y="22.5">LENGTH</text>
<text x="141.3" y="26.6">885</text>
<text x="151.9" y="26.6">375</text>
<text x="160" y="26.6">603</text>
<text x="167.9" y="26.6">347</text>
<text x="184.5" y="29.9">RECESS</text>
<text x="287.9" y="27.3">185</text>
<text x="296.1" y="27.3">15</text>
<text x="138.3" y="34.6">523</text>
<text x="145.9" y="34.6">383</text>
<text x="154" y="34.6">577</text>
<text x="164.8" y="34.6">728</text>
<text x="284.9" y="35.3">150</text>
<text x="292" y="35.3">200</text>
<text x="305.1" y="30.5">RECESS</text>
<text x="346.7" y="35.2">GENERAL NOTES:</text>
<text x="184.5" y="37.9">RECESS</text>
<text x="305.1" y="38.5">LEDGE</text>
<text x="151.7" y="42.6">2210</text>
<text x="184.5" y="45.9">LEDGE/RECESS</text>
<text x="290.5" y="43.2">30</text>
<text x="295.9" y="43.2">170</text>
<text x="305.1" y="46.5">RECESS 150X150X30</text>
<text x="349.6" y="47.3">GRADE OF CONCRETE</text>
<text x="395.5" y="47.3">- M40</text>
<text x="137.8" y="50.6">460</text>
<text x="151.7" y="50.6">1290</text>
<text x="166.9" y="50.6">460</text>
<text x="184.5" y="53.9">N1/N2</text>
<text x="286.7" y="51.2">190</text>
<text x="293.8" y="51.2">10</text>
<text x="135.1" y="59">100 T8@200mm C/C</text>
<text x="170.3" y="59">100</text>
<text x="288.8" y="59.2">100</text>
<text x="294.5" y="59.2">100</text>
<text x="305.1" y="54.5">RECESS</text>
<text x="349.6" y="54.6">GRADE OF STEEL</text>
<text x="395.5" y="54.6">- Fe500</text>
<text x="184.5" y="62.2">N12</text>
<text x="286.3" y="65.7">30</text>
<text x="291.4" y="65.7">160</text>
<text x="298" y="65.7">10</text>
<text x="305.1" y="62.5">N1</text>
<text x="349.6" y="62.3">STRIPPING STRENGTH</text>
<text x="395.5" y="62.3">- M20</text>
<text x="139.4" y="67">355</text>
<text x="152.4" y="67">400</text>
<text x="165.4" y="67">355</text>
<text x="184.5" y="70.2">N15</text>
<text x="305.1" y="69">N4A</text>
<text x="346.7" y="69.9">COVER</text>
<text x="135.5" y="72.8">150</text>
<text x="145.7" y="72.8">400</text>
<text x="159" y="72.8">400</text>
<text x="169.8" y="73.2">150</text>
<text x="284.2" y="73.7">420</text>
<text x="291" y="73.7">200</text>
<text x="305.1" y="77">N12</text>
<text x="351.8" y="76.8">WALL</text>
<text x="397.8" y="76.8">- 30mm</text>
<text x="288.2" y="81.2">100</text>
<text x="294.4" y="81.2">100</text>
<text x="351.8" y="83.5">CORBEL</text>
<text x="397.8" y="83.5">- 25mm</text>
<text x="269.1" y="89.2" transform="rotate(-90 269.1 89.2)">N2</text>
<text x="305.1" y="84.5">N15</text>
<text x="81.9" y="91.8" transform="rotate(-90 81.9 91.8)">N2/N3</text>
<text x="93.8" y="95.9" transform="rotate(-90 93.8 95.9)">680</text>
<text x="101.8" y="95.9" transform="rotate(-90 101.8 95.9)">680</text>
<text x="112.1" y="91.8" transform="rotate(-90 112.1 91.8)">SHEAR KEY</text>
<text x="119.1" y="91.8" transform="rotate(-90 119.1 91.8)">N11</text>
<text x="193.7" y="91.8" transform="rotate(-90 193.7 91.8)">SHEAR KEY</text>
<text x="203.4" y="91.8" transform="rotate(-90 203.4 91.8)">N11</text>
<text x="279.4" y="95.9" transform="rotate(-90 279.4 95.9)">680</text>
<text x="349.6" y="91.6">ALL DIMENSIONS ARE IN MM</text>
<text x="86.3" y="101.2" transform="rotate(-90 86.3 101.2)">74</text>
<text x="190.5" y="101.8" transform="rotate(-90 190.5 101.8)">200</text>
<text x="209.3" y="100.9" transform="rotate(-90 209.3 100.9)">40</text>
<text x="272.8" y="101.2" transform="rotate(-90 272.8 101.2)">74</text>
<text x="21" y="107" transform="rotate(-90 21 107)">660</text>
<text x="45" y="102.7" transform="rotate(-90 45 102.7)">275</text>
<text x="115.8" y="107.1" transform="rotate(-90 115.8 107.1)">710</text>
<text x="200.2" y="102.3" transform="rotate(-90 200.2 102.3)">120</text>
<text x="217.4" y="103.1">ROOF</text>
<text x="217.4" y="107.1">LEVEL</text>
<text x="249.6" y="103.1" transform="rotate(-90 249.6 103.1)">275</text>
<text x="346.7" y="102.5">LEGENDS:</text>
<text x="45" y="110.3" transform="rotate(-90 45 110.3)">365</text>
<text x="78.7" y="109.4" transform="rotate(-90 78.7 109.4)">945</text>
<text x="101.8" y="110.5" transform="rotate(-90 101.8 110.5)">1000</text>
<text x="108.8" y="108.7" transform="rotate(-90 108.8 108.7)">860</text>
<text x="190.5" y="108.8" transform="rotate(-90 190.5 108.8)">423</text>
<text x="249.6" y="110.8" transform="rotate(-90 249.6 110.8)">365</text>
<text x="265.9" y="109.4" transform="rotate(-90 265.9 109.4)">945</text>
<text x="279.4" y="110.5" transform="rotate(-90 279.4 110.5)">1000</text>
<text x="349.6" y="110.8">ERECTION MARK</text>
<text x="384.3" y="110.8">-</text>
<text x="108.8" y="119.1" transform="rotate(-90 108.8 119.1)">393</text>
<text x="190.5" y="116.9" transform="rotate(-90 190.5 116.9)">600</text>
<text x="349.6" y="119.1">MOULD FACE</text>
<text x="384.2" y="119.1">-</text>
<text x="399.1" y="119.7">MF</text>
<text x="108.8" y="127.4" transform="rotate(-90 108.8 127.4)">600</text>
<text x="190.5" y="126.9" transform="rotate(-90 190.5 126.9)">600</text>
<text x="53" y="135.7" transform="rotate(-90 53 135.7)">3980</text>
<text x="62.7" y="136.2" transform="rotate(-90 62.7 136.2)">4040</text>
<text x="70.7" y="135.7" transform="rotate(-90 70.7 135.7)">3980</text>
<text x="108.8" y="137.4" transform="rotate(-90 108.8 137.4)">600</text>
<text x="190.5" y="136.9" transform="rotate(-90 190.5 136.9)">600</text>
<text x="209.3" y="136.5" transform="rotate(-90 209.3 136.5)">4000</text>
<text x="257.5" y="135.7" transform="rotate(-90 257.5 135.7)">3980</text>
<text x="312.6" y="136.2" transform="rotate(-90 312.6 136.2)">4040</text>
<text x="320.7" y="135.7" transform="rotate(-90 320.7 135.7)">3980</text>
<text x="37" y="144" transform="rotate(-90 37 144)">5010</text>
<text x="78.7" y="140.4" transform="rotate(-90 78.7 140.4)">2655</text>
<text x="265.9" y="140.4" transform="rotate(-90 265.9 140.4)">2655</text>
<text x="108.8" y="147.4" transform="rotate(-90 108.8 147.4)">600</text>
<text x="190.5" y="146.9" transform="rotate(-90 190.5 146.9)">600</text>
<text x="29" y="160.5" transform="rotate(-90 29 160.5)">6962</text>
<text x="108.8" y="157.4" transform="rotate(-90 108.8 157.4)">600</text>
<text x="190.5" y="156.9" transform="rotate(-90 190.5 156.9)">600</text>
<text x="346.8" y="160.9">CONTRACTOR -:</text>
<text x="108.8" y="167.4" transform="rotate(-90 108.8 167.4)">600</text>
<text x="190.5" y="166.9" transform="rotate(-90 190.5 166.9)">600</text>
<text x="359.3" y="167.3">VME Precast Products</text>
<text x="53" y="170.6" transform="rotate(-90 53 170.6)">320</text>
<text x="70.7" y="168.9" transform="rotate(-90 70.7 168.9)">150</text>
<text x="215.8" y="171.9">MEZANNINE</text>
<text x="257.5" y="168.9" transform="rotate(-90 257.5 168.9)">150</text>
<text x="320.7" y="170.6" transform="rotate(-90 320.7 170.6)">320</text>
<text x="13" y="178.3" transform="rotate(-90 13 178.3)">9095</text>
<text x="78.7" y="178" transform="rotate(-90 78.7 178)">1895</text>
<text x="93.8" y="178.1" transform="rotate(-90 93.8 178.1)">9065</text>
<text x="108.8" y="177.4" transform="rotate(-90 108.8 177.4)">600</text>
<text x="190.5" y="176.9" transform="rotate(-90 190.5 176.9)">600</text>
<text x="216.8" y="175.8">LEVEL</text>
<text x="241.6" y="178.3" transform="rotate(-90 241.6 178.3)">9095</text>
<text x="265.9" y="178" transform="rotate(-90 265.9 178)">1895</text>
<text x="298.1" y="175.1">MF</text>
<text x="21" y="183.8" transform="rotate(-90 21 183.8)">8435</text>
<text x="249.6" y="183.7" transform="rotate(-90 249.6 183.7)">8455</text>
<text x="108.8" y="187.4" transform="rotate(-90 108.8 187.4)">600</text>
<text x="190.5" y="186.9" transform="rotate(-90 190.5 186.9)">600</text>
<text x="200.2" y="187.3" transform="rotate(-90 200.2 187.3)">T8@200mm C/C</text>
<text x="346.8" y="190.7">STRUCTURAL CONSULTANT -:</text>
<text x="37" y="194.1" transform="rotate(-90 37 194.1)">1000</text>
<text x="108.8" y="197.4" transform="rotate(-90 108.8 197.4)">600</text>
<text x="115.8" y="192.3" transform="rotate(-90 115.8 192.3)">T8@200mm C/C</text>
<text x="190.5" y="196.9" transform="rotate(-90 190.5 196.9)">600</text>
<text x="357.7" y="197.1">ES STRUCTURAL CONSULTANT</text>
<text x="37" y="201" transform="rotate(-90 37 201)">23</text>
<text x="108.8" y="207.4" transform="rotate(-90 108.8 207.4)">600</text>
<text x="190.5" y="206.9" transform="rotate(-90 190.5 206.9)">600</text>
<text x="53" y="214.1" transform="rotate(-90 53 214.1)">4795</text>
<text x="62.7" y="212" transform="rotate(-90 62.7 212)">5055</text>
<text x="70.7" y="212.8" transform="rotate(-90 70.7 212.8)">4965</text>
<text x="209.3" y="212" transform="rotate(-90 209.3 212)">5055</text>
<text x="257.5" y="212.8" transform="rotate(-90 257.5 212.8)">4965</text>
<text x="312.6" y="212" transform="rotate(-90 312.6 212)">5055</text>
<text x="320.7" y="214.1" transform="rotate(-90 320.7 214.1)">4795</text>
<text x="29" y="217.1" transform="rotate(-90 29 217.1)">49</text>
<text x="78.7" y="216.2" transform="rotate(-90 78.7 216.2)">2655</text>
<text x="108.8" y="217.5" transform="rotate(-90 108.8 217.5)">600</text>
<text x="190.5" y="217" transform="rotate(-90 190.5 217)">600</text>
<text x="265.9" y="216.2" transform="rotate(-90 265.9 216.2)">2655</text>
<text x="108.8" y="227.5" transform="rotate(-90 108.8 227.5)">600</text>
<text x="190.5" y="227" transform="rotate(-90 190.5 227)">600</text>
<text x="37" y="228.6" transform="rotate(-90 37 228.6)">3062</text>
<text x="29" y="236.7" transform="rotate(-90 29 236.7)">2085</text>
<text x="108.8" y="237.5" transform="rotate(-90 108.8 237.5)">600</text>
<text x="122.6" y="235" transform="rotate(-90 122.6 235)">150</text>
<text x="190.5" y="237" transform="rotate(-90 190.5 237)">600</text>
<text x="273.9" y="235" transform="rotate(-90 273.9 235)">150</text>
<text x="78.7" y="245.3" transform="rotate(-90 78.7 245.3)">945</text>
<text x="108.8" y="245.7" transform="rotate(-90 108.8 245.7)">393</text>
<text x="122.6" y="245.5" transform="rotate(-90 122.6 245.5)">1000</text>
<text x="190.5" y="245.5" transform="rotate(-90 190.5 245.5)">423</text>
<text x="265.9" y="245.3" transform="rotate(-90 265.9 245.3)">945</text>
<text x="273.9" y="245.5" transform="rotate(-90 273.9 245.5)">1000</text>
<text x="93.8" y="252" transform="rotate(-90 93.8 252)">30</text>
<text x="115.8" y="251.9" transform="rotate(-90 115.8 251.9)">120</text>
<text x="200.2" y="251.9" transform="rotate(-90 200.2 251.9)">120</text>
<text x="209.3" y="250.7" transform="rotate(-90 209.3 250.7)">145</text>
<text x="108.8" y="252.7" transform="rotate(-90 108.8 252.7)">250</text>
<text x="129.3" y="252" transform="rotate(-90 129.3 252)">25</text>
<text x="190.5" y="252.2" transform="rotate(-90 190.5 252.2)">250</text>
<text x="282.5" y="252" transform="rotate(-90 282.5 252)">25</text>
<text x="346" y="254.5">DRAWING TITLE</text>
<text x="374.6" y="254.5">-:</text>
<text x="134.8" y="263.5">150</text>
<text x="141.1" y="263.5">225</text>
<text x="148.6" y="263.5">225</text>
<text x="156.1" y="263.5">225</text>
<text x="163.6" y="263.5">225</text>
<text x="170.8" y="263.5">150</text>
<text x="223.2" y="258.4">EGL</text>
<text x="288.7" y="259.3">100</text>
<text x="295.7" y="259.3">100</text>
<text x="303.3" y="262.5">N4/SHEARKEY</text>
<text x="138.1" y="269.6">168</text>
<text x="144.9" y="269.6">225</text>
<text x="152.4" y="269.6">225</text>
<text x="159.9" y="269.6">225</text>
<text x="167.2" y="269.6">168</text>
<text x="180.6" y="266.7">N4/SHEARKEY</text>
<text x="136.3" y="273.9">285</text>
<text x="145.5" y="273.9">820</text>
<text x="159.2" y="273.9">820</text>
<text x="168.4" y="273.9">285</text>
<text x="180.6" y="277.1">N4A/RECESS 150X150X30mm</text>
<text x="404.6" y="288.4">GF</text>
</g>
<g font-size="3.4">
<text x="218.9" y="96.9">8000</text>
<text x="221.2" y="163.8">4000</text>
<text x="222.6" y="250.5">-1200</text>
<text x="405.1" y="276.9">A3</text>
</g>
<g font-size="3.2">
<text x="348.5" y="260.9">PW-GF-04-MOULD DRAWING</text>
<text x="405.5" y="282.4">0</text>
</g>
<g font-size="3">
<text x="359.3" y="172.9">Arihant Esta, 2g2, 2</text>
<text x="388.8" y="172.9">floor,</text>
<text x="359.3" y="176.2">No.370, Church Road, Mogappair East,</text>
<text x="359.3" y="179.5">Chennai-600037.</text>
<text x="359.3" y="182.8">Tel:+91- 98400 - 41400 / 90802 - 22066</text>
<text x="357.7" y="201.1">B167, 12th cross street, Jawahar Nagar,</text>
<text x="357.7" y="204.4">Palayamkottai, Tirunelveli-627007</text>
<text x="357.7" y="207.8">Cell No: +91 9865803764</text>
<text x="345.1" y="270.9">JOB NO. :</text>
<text x="360.7" y="271.1">ESP24075</text>
<text x="384.8" y="271.4">DRAWN BY:-</text>
<text x="404.8" y="271.4">IH</text>
<text x="345.1" y="276.8">ELEMENT NO. :</text>
<text x="367.7" y="276.8">PW-GF-04</text>
<text x="384.8" y="276.8">SHEET SIZE:-</text>
<text x="345.1" y="282.4">DWG. NO. :</text>
<text x="345.1" y="287.7">SCALE :</text>
<text x="359.7" y="287.7">1 : 60</text>
<text x="361.9" y="282.4">PW-GF-04(M1)</text>
<text x="384.8" y="282.4">REV.NO:-</text>
<text x="384.8" y="288">LEVEL. :</text>
</g>
<g font-size="2.8">
<text x="165.5" y="82.6">B</text>
<text x="179.8" y="95.2">3</text>
<text x="179.8" y="157.2">2</text>
<text x="179.8" y="238.6">1</text>
<text x="286.3" y="282">1 : 60</text>
<text x="144.7" y="289.5">1 : 60</text>
</g>
<g font-size="2.5">
<text x="345.9" y="238.6">Rev</text>
<text x="347.4" y="235.3">0</text>
<text x="353.6" y="235.3">02-08-25</text>
<text x="355.9" y="238.6">Date</text>
<text x="372" y="235.3">FOR APPROVAL</text>
<text x="375.3" y="238.6">Description</text>
<text x="398.2" y="238.6">Chkd</text>
<text x="406" y="238.6">Appd.</text>
<text x="366" y="245.4">REVISION SCHEDULE</text>
</g>
<g font-size="2.1">
<text x="399.5" y="235.2">PK</text>
<text x="407" y="235.2">PRC</text>
</g>
<text font-size="2" x="385.7" y="172">nd</text>
</svg>
